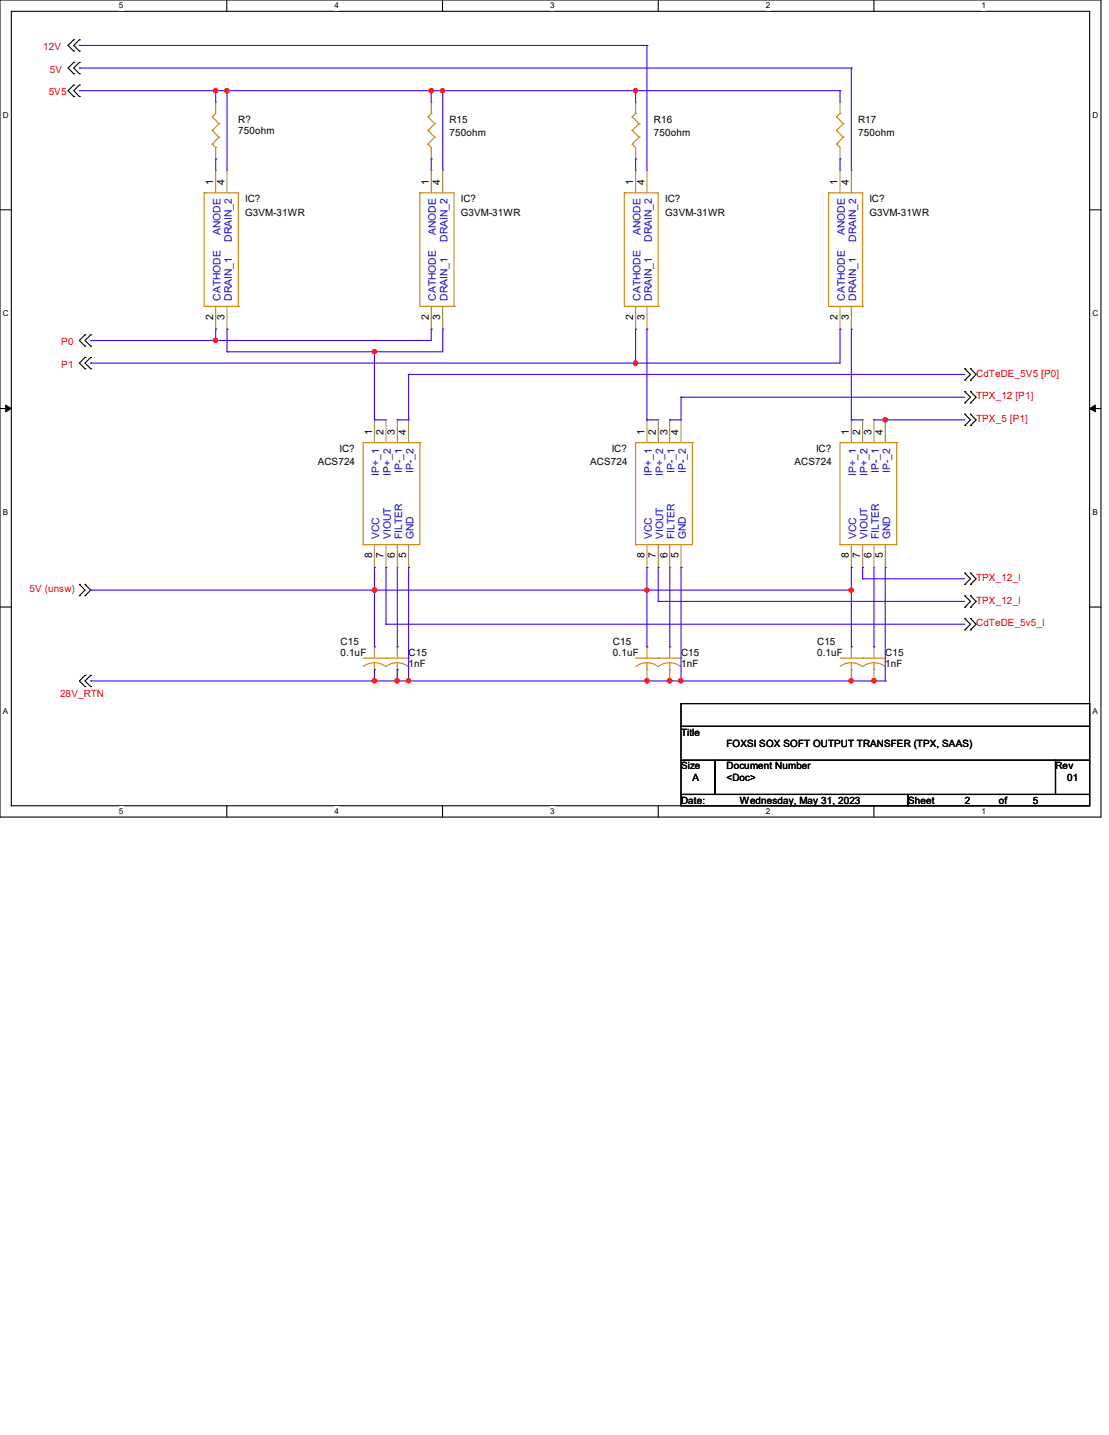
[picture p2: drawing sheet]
<svg xmlns="http://www.w3.org/2000/svg" width="216mm" height="279mm" viewBox="0 0 216 279" stroke-linecap="round" stroke-linejoin="round" font-family="sans-serif">
<path d="M0 0h214.3v159.1h-214.3zM2.2 2.2h209.9v154.7h-209.9z" fill="none" stroke="#000" stroke-width=".21"/>
<g fill="#fff">
<path d="M23.2 .2h.8v1.8h-.8z"/>
<path d="M23.2 157.1h.8v1.8h-.8z"/>
</g>
<path d="M44.2 0v2.2M44.2 156.9v2.2" fill="none" stroke="#000" stroke-width=".21"/>
<g fill="#fff">
<path d="M65.1 .2h.9v1.8h-.9z"/>
<path d="M65.1 157.1h.9v1.8h-.9z"/>
</g>
<path d="M86.1 0v2.2M86.1 156.9v2.2" fill="none" stroke="#000" stroke-width=".21"/>
<g fill="#fff">
<path d="M107.1 .2h.9v1.8h-.9z"/>
<path d="M107.1 157.1h.9v1.8h-.9z"/>
</g>
<path d="M128.1 0v2.2M128.1 156.9v2.2" fill="none" stroke="#000" stroke-width=".21"/>
<g fill="#fff">
<path d="M149.1 .2h.9v1.8h-.9z"/>
<path d="M149.1 157.1h.9v1.8h-.9z"/>
</g>
<path d="M170.1 0v2.2M170.1 156.9v2.2" fill="none" stroke="#000" stroke-width=".21"/>
<g fill="#fff">
<path d="M191.1 .2h.9v1.8h-.9z"/>
<path d="M191.1 157.1h.9v1.8h-.9z"/>
<path d="M.6 21.5h1.1v1.8h-1.1z"/>
<path d="M212.7 21.5h1.1v1.8h-1.1z"/>
<path d="M.6 60.2h1.1v1.7h-1.1z"/>
<path d="M212.7 60.2h1.1v1.7h-1.1z"/>
</g>
<path d="M0 40.9h2.2M212.1 40.9h2.2" fill="none" stroke="#000" stroke-width=".21"/>
<g fill="#fff">
<path d="M.6 98.8h1v1.8h-1z"/>
<path d="M212.7 98.8h1v1.8h-1z"/>
</g>
<path d="M0 79.5h2.2M212.1 79.5h2.2" fill="none" stroke="#000" stroke-width=".21"/>
<path d="M1.1 78.9l1.1 .6-1.1 .7zM212.1 79.5l1.1-.6v1.3z" fill="#000" stroke="#000" stroke-width=".19"/>
<g fill="#fff">
<path d="M.6 137.5h1v1.8h-1z"/>
<path d="M212.7 137.5h1v1.8h-1z"/>
</g>
<g fill="none" stroke="#000" stroke-width=".21">
<path d="M14.4 16.6h.1M14.4 18.8h.1M14.4 7.7h.1M14.4 9.9h.1M14.4 12.1h.1M14.4 14.4h.1M14.4 16.6l-1.1 1.1 1.1 1.1M14.4 7.7l-1.1 1.1 1.1 1.1M14.4 12.1l-1.1 1.2 1.1 1.1M15.5 16.6h.1M15.5 18.8h.1M15.5 7.7h.1"/>
<path d="M15.5 9.9h.1M15.5 12.1h.1M15.5 14.4h.1M15.5 16.6l-1.1 1.1 1.1 1.1M15.5 7.7l-1.1 1.1 1.1 1.1M15.5 12.1l-1.1 1.2 1.1 1.1M16.6 65.2h.1M16.6 67.4h.1M16.6 69.6h.1M16.6 71.8h.1M16.6 65.2l-1.1 1.1 1.1 1.1M16.6 69.6l-1.1 1.1 1.1 1.1"/>
<path d="M17.7 65.2h.1M17.7 67.4h.1M17.7 69.6h.1M17.7 71.8h.1M17.7 65.2l-1.1 1.1 1.1 1.1M17.7 69.6l-1.1 1.1 1.1 1.1M187.8 74h.1M187.8 71.8h.1M187.8 78.4h.1M187.8 76.2h.1M187.8 71.8l1.1 1.1-1.1 1.1M187.8 76.2l1.1 1.1-1.1 1.1"/>
<path d="M188.9 74h.1M188.9 71.8h.1M188.9 78.4h.1M188.9 76.2h.1M188.9 71.8l1.1 1.1-1.1 1.1M188.9 76.2l1.1 1.1-1.1 1.1M187.8 82.8h.1M187.8 80.6h.1M187.8 80.6l1.1 1.1-1.1 1.1M188.9 82.8h.1M188.9 80.6h.1M188.9 80.6l1.1 1.1-1.1 1.1"/>
<path d="M0 118.2h2.2M15.5 113.8h.1M15.5 116h.1M15.5 113.8l1.1 1.1-1.1 1.1M16.6 116h.1M16.6 113.8h.1M16.6 113.8l1.1 1.1-1.1 1.1M187.8 118.2h.1M187.8 116h.1M187.8 113.8h.1M187.8 111.6h.1M187.8 116l1.1 1.1-1.1 1.1"/>
<path d="M187.8 111.6l1.1 1.1-1.1 1.1M188.9 118.2h.1M188.9 116h.1M188.9 113.8h.1M188.9 111.6h.1M188.9 116l1.1 1.1-1.1 1.1M188.9 111.6l1.1 1.1-1.1 1.1M212.1 118.2h2.2M16.6 131.5h.1M16.6 133.7h.1M16.6 131.5l-1.1 1.1 1.1 1.1M17.7 131.5h.1"/>
<path d="M17.7 133.7h.1M17.7 131.5l-1.1 1.1 1.1 1.1M132.6 137h79.5v4.4h-79.5zM187.8 122.6h.1M187.8 120.4h.1M187.8 120.4l1.1 1.1-1.1 1.1M188.9 122.6h.1M188.9 120.4h.1M188.9 120.4l1.1 1.1-1.1 1.1M132.6 141.4h79.5v6.6h-79.5zM132.6 148h6.6v6.7h-6.6zM132.6 154.7h44.2v2.2h-44.2z"/>
<path d="M139.2 148h66.3v6.7h-66.3zM176.8 154.7h35.3v2.2h-35.3zM205.5 148h6.6v6.7h-6.6z"/>
</g>
<g fill="none" stroke="#cc8006" stroke-width=".21">
<path d="M39.8 37.5h.1M39.8 37.5h6.6v22.1M39.8 37.5v22.1h6.6M41.3 22.7h.1M41.3 25.4h.1M41.3 28.1h.1M41.3 22.7l1.3 1.4M41.3 25.4l1.3 1.3M41.3 28.1l.7 .6M42 28.7h.1M42 22.1l-.7 .6M42.6 24.1h.1"/>
<path d="M42.6 26.7h.1M42.6 24.1l-1.3 1.3M42.6 26.7l-1.3 1.4M81.7 37.5h.1M81.7 37.5v22.1h6.7M81.7 37.5h6.7v22.1M83.3 28.1h.1M83.3 25.4h.1M83.3 22.7h.1M83.3 28.1l.6 .6M83.3 25.4l1.3 1.3M83.3 22.7l1.3 1.4"/>
<path d="M83.9 22.1h.1M83.9 22.1l-.6 .6M84.6 26.7h.1M84.6 24.1h.1M84.6 26.7l-1.3 1.4M84.6 24.1l-1.3 1.3M121.5 37.5h.1M121.5 37.5v22.1h6.6M121.5 37.5h6.6v22.1M123.1 28.1h.1M123.1 25.4h.1M123.1 22.7h.1"/>
<path d="M123.1 28.1l.6 .6M123.1 25.4l1.3 1.3M123.1 22.7l1.3 1.4M123.7 22.1h.1M123.7 22.1l-.6 .6M124.4 26.7h.1M124.4 24.1h.1M124.4 26.7l-1.3 1.4M124.4 24.1l-1.3 1.3M161.3 37.5h.1M161.3 37.5v22.1h6.6M161.3 37.5h6.6v22.1"/>
<path d="M162.9 28.1h.1M162.9 25.4h.1M162.9 22.7h.1M162.9 28.1l.6 .6M162.9 25.4l1.3 1.3M162.9 22.7l1.3 1.4M163.5 22.1h.1M163.5 22.1l-.6 .6M164.2 26.7h.1M164.2 24.1h.1M164.2 26.7l-1.3 1.4M164.2 24.1l-1.3 1.3"/>
<path d="M46.4 59.6h.1M88.4 59.6h.1M128.1 59.6h.1M167.9 59.6h.1M81.7 86.2h.1M81.7 86.2v19.8h-11M81.7 86.2h-11v19.8M134.8 86.2h.1M134.8 86.2h-11.1v19.8M134.8 86.2v19.8h-11.1M174.6 86.2h.1M174.6 86.2v19.8h-11.1"/>
<path d="M174.6 86.2h-11.1v19.8M70.7 106h.1M123.7 106h.1M163.5 106h.1M70.7 128.1h8.8M72.9 130.4h.1M72.9 129l1.4 .3 .8 .5M72.9 129l-1.4 .3-.8 .5M72.9 129v1.4M75.1 128.1h.1M77.3 130.4h.1M77.3 129l1.4 .3 .8 .5"/>
<path d="M77.3 129l-.9 .2-1.2 .5M77.3 129v1.4M79.5 128.1h.1M123.7 128.1h8.9M125.9 130.4h.1M125.9 129l1.4 .3 .8 .5M125.9 129l-1.3 .3-.8 .5M125.9 129v1.4M128.1 128.1h.1M130.4 130.4h.1M130.4 129l1.3 .3 .8 .5M130.4 129l-1 .2-1.2 .6"/>
<path d="M130.4 129v1.4M132.6 128.1h.1M163.5 128.1h8.8M165.7 130.4h.1M165.7 129l1.4 .3 .8 .5M165.7 129l-.9 .2-1.2 .5M165.7 129v1.4M167.9 128.1h.1M170.1 130.4h.1M170.1 129l1.4 .3 .8 .5M170.1 129l-1.3 .3-.8 .5M170.1 129v1.4"/>
<path d="M172.3 128.1h.1"/>
</g>
<g fill="none" stroke="#a84" stroke-width=".21">
<path d="M42 19.9h.1M42 19.9v2.2M83.9 19.9h.1M83.9 19.9v2.2M123.7 19.9h.1M123.7 19.9v2.2M163.5 19.9h.1M163.5 19.9v2.2M42 33.1h.1M42 30.9h.1M42 28.7v2.2M42 33.1v4.4"/>
<path d="M44.2 33.1h.1M44.2 33.1v4.4M83.9 30.9h.1M83.9 33.1h.1M83.9 28.7v2.2M83.9 33.1v4.4M86.2 33.1h.1M86.2 33.1v4.4M123.7 30.9h.1M123.7 33.1h.1M123.7 28.7v2.2M123.7 33.1v4.4"/>
<path d="M125.9 33.1h.1M125.9 33.1v4.4M163.5 33.1h.1M163.5 30.9h.1M163.5 28.7v2.2M163.5 33.1v4.4M165.7 33.1h.1M165.7 33.1v4.4M42 59.6v4.5M44.2 59.6v4.5M83.9 59.6v4.5M86.2 59.6v4.5"/>
<path d="M123.7 59.6v4.5M125.9 59.6v4.5M163.5 59.6v4.5M165.7 59.6v4.5M42 64.1h.1M44.2 64.1h.1M83.9 64.1h.1M86.2 64.1h.1M123.7 64.1h.1M125.9 64.1h.1M163.5 64.1h.1M165.7 64.1h.1"/>
<path d="M72.9 81.7h.1M72.9 81.7v4.5M75.1 81.7h.1M75.1 81.7v4.5M77.3 81.7h.1M77.3 81.7v4.5M79.5 81.7h.1M79.5 81.7v4.5M125.9 81.7h.1M125.9 81.7v4.5M128.1 81.7h.1M128.1 81.7v4.5"/>
<path d="M130.4 81.7h.1M130.4 81.7v4.5M132.6 81.7h.1M132.6 81.7v4.5M165.7 81.7h.1M165.7 81.7v4.5M167.9 81.7h.1M167.9 81.7v4.5M170.1 81.7h.1M170.1 81.7v4.5M172.3 81.7h.1M172.3 81.7v4.5"/>
<path d="M72.9 110.5h.1M72.9 106v4.5M75.1 110.5h.1M75.1 106v4.5M77.3 110.5h.1M77.3 106v4.5M79.5 110.5h.1M79.5 106v4.5M125.9 110.5h.1M125.9 106v4.5M128.1 110.5h.1M128.1 106v4.5"/>
<path d="M130.4 110.5h.1M130.4 106v4.5M132.6 110.5h.1M132.6 106v4.5M165.7 110.5h.1M165.7 106v4.5M167.9 110.5h.1M167.9 106v4.5M170.1 110.5h.1M170.1 106v4.5M172.3 110.5h.1M172.3 106v4.5"/>
<path d="M72.9 125.9h.1M72.9 132.6h.1M72.9 125.9v2.2M72.9 130.4v2.2M77.3 125.9h.1M77.3 132.6h.1M77.3 125.9v2.2M77.3 130.4v2.2M125.9 125.9h.1M125.9 132.6h.1M125.9 125.9v2.2M125.9 130.4v2.2"/>
<path d="M130.4 125.9h.1M130.4 132.6h.1M130.4 125.9v2.2M130.4 130.4v2.2M165.7 125.9h.1M165.7 132.6h.1M165.7 125.9v2.2M165.7 130.4v2.2M170.1 125.9h.1M170.1 132.6h.1M170.1 125.9v2.2M170.1 130.4v2.2"/>
</g>
<g fill="none" stroke="#4200ff" stroke-width=".21">
<path d="M15.5 17.7h.1M15.5 8.8h.1M15.5 13.3h.1M15.5 17.7h148M15.5 8.8h110.4M15.5 13.3h150.2M42 17.7h.1M42 17.7v2.2M44.2 17.7h.1M44.2 17.7v15.4M83.9 17.7h.1M83.9 17.7v2.2"/>
<path d="M86.2 17.7h.1M86.2 17.7v15.4M123.7 17.7h.1M123.7 17.7v2.2M125.9 8.8h.1M125.9 8.8v24.3M163.5 17.7h.1M163.5 17.7v2.2M165.7 13.3h.1M165.7 13.3v19.8M42 30.9h.1M42 30.9v2.2"/>
<path d="M83.9 30.9h.1M83.9 30.9v2.2M123.7 30.9h.1M123.7 30.9v2.2M163.5 30.9h.1M163.5 30.9v2.2M17.7 66.3h.1M17.7 70.7h.1M42 64.1h.1M42 66.3h.1M42 64.1v2.2M44.2 64.1h.1"/>
<path d="M44.2 68.5h.1M44.2 64.1v4.4M72.9 68.5h.1M72.9 68.5v13.2M79.5 72.9h.1M79.5 72.9v8.8h-2.2M79.5 72.9h108.3M83.9 64.1h.1M83.9 64.1v2.2h-66.2M86.2 64.1h.1M86.2 64.1v4.4h-42M123.7 64.1h.1"/>
<path d="M123.7 70.7h.1M123.7 64.1v6.6M125.9 64.1h.1M125.9 64.1v17.6M132.6 77.3h.1M132.6 77.3v4.4h-2.2M132.6 77.3h55.2M163.5 64.1h.1M163.5 64.1v6.6h-145.8M165.7 64.1h.1M165.7 64.1v17.6M72.9 81.7h.1"/>
<path d="M72.9 81.7h2.2M77.3 81.7h.1M125.9 81.7h.1M125.9 81.7h2.2M130.4 81.7h.1M165.7 81.7h.1M165.7 81.7h2.2M170.1 81.7h.1M170.1 81.7h17.7M172.3 81.7h.1M17.7 114.9h.1M17.7 114.9h148"/>
<path d="M72.9 110.5h.1M72.9 114.9h.1M72.9 110.5v15.4M75.1 110.5h.1M75.1 110.5v11M77.3 110.5v15.4M79.5 110.5h.1M79.5 110.5v22.1M125.9 110.5h.1M125.9 114.9h.1M125.9 110.5v15.4M128.1 110.5h.1"/>
<path d="M128.1 117.1h.1M128.1 110.5v6.6M128.1 117.1h59.7M130.4 110.5v15.4M132.6 110.5h.1M132.6 110.5v22.1M165.7 110.5h.1M165.7 110.5v15.4M167.9 110.5h.1M167.9 112.7h.1M167.9 110.5v2.2M167.9 112.7h19.9"/>
<path d="M170.1 110.5v15.4M172.3 110.5h.1M172.3 110.5v22.1M17.7 132.6h.1M17.7 132.6h154.6M72.9 125.9h.1M72.9 130.4h.1M72.9 132.6h.1M72.9 130.4v2.2M75.1 121.5h.1M75.1 121.5h112.7M77.3 125.9h.1"/>
<path d="M77.3 130.4h.1M77.3 132.6h.1M77.3 130.4v2.2M125.9 132.6h.1M125.9 125.9h.1M130.4 125.9h.1M130.4 132.6h.1M132.6 132.6h.1M165.7 132.6h.1M165.7 125.9h.1M170.1 125.9h.1M170.1 132.6h.1"/>
<path d="M172.3 132.6h.1"/>
</g>
<g fill="#f00" stroke="#f00" stroke-width=".21">
<circle cx="172.3" cy="81.7" r=".41"/>
<circle cx="123.7" cy="70.7" r=".4"/>
<circle cx="42" cy="17.7" r=".41"/>
<circle cx="72.9" cy="132.5" r=".41"/>
<circle cx="84" cy="17.7" r=".41"/>
<circle cx="44.2" cy="17.7" r=".41"/>
<circle cx="123.7" cy="17.7" r=".4"/>
<circle cx="86.2" cy="17.7" r=".41"/>
<circle cx="42" cy="66.3" r=".41"/>
<circle cx="72.9" cy="68.5" r=".41"/>
<circle cx="79.5" cy="132.5" r=".4"/>
<circle cx="126" cy="132.5" r=".41"/>
<circle cx="165.7" cy="132.5" r=".41"/>
<circle cx="126" cy="114.9" r=".41"/>
<circle cx="72.9" cy="114.9" r=".41"/>
<circle cx="165.7" cy="114.9" r=".41"/>
<circle cx="77.3" cy="132.5" r=".41"/>
<circle cx="130.4" cy="132.5" r=".41"/>
<circle cx="132.6" cy="132.5" r=".41"/>
<circle cx="170.1" cy="132.5" r=".41"/>
</g>
<g font-size="2">
<text x="41.5" y="36" transform="rotate(-90 41.5 36)">1</text>
<text x="43.7" y="36" transform="rotate(-90 43.7 36)">4</text>
<text x="83.5" y="36" transform="rotate(-90 83.5 36)">1</text>
<text x="85.7" y="36" transform="rotate(-90 85.7 36)">4</text>
<text x="123.3" y="36" transform="rotate(-90 123.3 36)">1</text>
<text x="125.5" y="36" transform="rotate(-90 125.5 36)">4</text>
<text x="163.1" y="36" transform="rotate(-90 163.1 36)">1</text>
<text x="165.3" y="36" transform="rotate(-90 165.3 36)">4</text>
<text x="41.5" y="62.3" transform="rotate(-90 41.5 62.3)">2</text>
<text x="43.7" y="62.3" transform="rotate(-90 43.7 62.3)">3</text>
<text x="83.5" y="62.3" transform="rotate(-90 83.5 62.3)">2</text>
<text x="85.7" y="62.3" transform="rotate(-90 85.7 62.3)">3</text>
<text x="123.3" y="62.3" transform="rotate(-90 123.3 62.3)">2</text>
<text x="125.5" y="62.3" transform="rotate(-90 125.5 62.3)">3</text>
<text x="163.1" y="62.3" transform="rotate(-90 163.1 62.3)">2</text>
<text x="165.3" y="62.3" transform="rotate(-90 165.3 62.3)">3</text>
<text x="72.4" y="84.6" transform="rotate(-90 72.4 84.6)">1</text>
<text x="74.7" y="84.6" transform="rotate(-90 74.7 84.6)">2</text>
<text x="76.9" y="84.6" transform="rotate(-90 76.9 84.6)">3</text>
<text x="79.1" y="84.6" transform="rotate(-90 79.1 84.6)">4</text>
<text x="125.5" y="84.6" transform="rotate(-90 125.5 84.6)">1</text>
<text x="127.7" y="84.6" transform="rotate(-90 127.7 84.6)">2</text>
<text x="129.9" y="84.6" transform="rotate(-90 129.9 84.6)">3</text>
<text x="132.1" y="84.6" transform="rotate(-90 132.1 84.6)">4</text>
<text x="165.3" y="84.6" transform="rotate(-90 165.3 84.6)">1</text>
<text x="167.5" y="84.6" transform="rotate(-90 167.5 84.6)">2</text>
<text x="169.7" y="84.6" transform="rotate(-90 169.7 84.6)">3</text>
<text x="171.9" y="84.6" transform="rotate(-90 171.9 84.6)">4</text>
<text x="72.4" y="108.7" transform="rotate(-90 72.4 108.7)">8</text>
<text x="74.7" y="108.7" transform="rotate(-90 74.7 108.7)">7</text>
<text x="76.9" y="108.7" transform="rotate(-90 76.9 108.7)">6</text>
<text x="79.1" y="108.7" transform="rotate(-90 79.1 108.7)">5</text>
<text x="125.5" y="108.7" transform="rotate(-90 125.5 108.7)">8</text>
<text x="127.7" y="108.7" transform="rotate(-90 127.7 108.7)">7</text>
<text x="129.9" y="108.7" transform="rotate(-90 129.9 108.7)">6</text>
<text x="132.1" y="108.7" transform="rotate(-90 132.1 108.7)">5</text>
<text x="165.3" y="108.7" transform="rotate(-90 165.3 108.7)">8</text>
<text x="167.5" y="108.7" transform="rotate(-90 167.5 108.7)">7</text>
<text x="169.7" y="108.7" transform="rotate(-90 169.7 108.7)">6</text>
<text x="171.9" y="108.7" transform="rotate(-90 171.9 108.7)">5</text>
</g>
<g font-size="2" fill="#00c">
<text x="42.9" y="45.8" transform="rotate(-90 42.9 45.8)">ANODE</text>
<text x="45.1" y="47.1" transform="rotate(-90 45.1 47.1)">DRAIN_2</text>
<text x="84.9" y="45.8" transform="rotate(-90 84.9 45.8)">ANODE</text>
<text x="87.1" y="47.1" transform="rotate(-90 87.1 47.1)">DRAIN_2</text>
<text x="124.7" y="45.8" transform="rotate(-90 124.7 45.8)">ANODE</text>
<text x="126.9" y="47.1" transform="rotate(-90 126.9 47.1)">DRAIN_2</text>
<text x="164.5" y="45.8" transform="rotate(-90 164.5 45.8)">ANODE</text>
<text x="166.7" y="47.1" transform="rotate(-90 166.7 47.1)">DRAIN_2</text>
<text x="42.9" y="58.5" transform="rotate(-90 42.9 58.5)">CATHODE</text>
<text x="45.1" y="58.5" transform="rotate(-90 45.1 58.5)">DRAIN_1</text>
<text x="84.9" y="58.5" transform="rotate(-90 84.9 58.5)">CATHODE</text>
<text x="87.1" y="58.5" transform="rotate(-90 87.1 58.5)">DRAIN_1</text>
<text x="124.7" y="58.5" transform="rotate(-90 124.7 58.5)">CATHODE</text>
<text x="126.9" y="58.5" transform="rotate(-90 126.9 58.5)">DRAIN_1</text>
<text x="164.5" y="58.5" transform="rotate(-90 164.5 58.5)">CATHODE</text>
<text x="166.7" y="58.5" transform="rotate(-90 166.7 58.5)">DRAIN_1</text>
<text x="73.8" y="92.6" transform="rotate(-90 73.8 92.6)">IP+_1</text>
<text x="76.1" y="92.6" transform="rotate(-90 76.1 92.6)">IP+_2</text>
<text x="78.3" y="92.1" transform="rotate(-90 78.3 92.1)">IP-_1</text>
<text x="80.5" y="92.1" transform="rotate(-90 80.5 92.1)">IP-_2</text>
<text x="126.9" y="92.6" transform="rotate(-90 126.9 92.6)">IP+_1</text>
<text x="129.1" y="92.6" transform="rotate(-90 129.1 92.6)">IP+_2</text>
<text x="131.3" y="92.1" transform="rotate(-90 131.3 92.1)">IP-_1</text>
<text x="133.5" y="92.1" transform="rotate(-90 133.5 92.1)">IP-_2</text>
<text x="166.7" y="92.6" transform="rotate(-90 166.7 92.6)">IP+_1</text>
<text x="168.9" y="92.6" transform="rotate(-90 168.9 92.6)">IP+_2</text>
<text x="171.1" y="92.1" transform="rotate(-90 171.1 92.1)">IP-_1</text>
<text x="173.3" y="92.1" transform="rotate(-90 173.3 92.1)">IP-_2</text>
<text x="73.8" y="104.9" transform="rotate(-90 73.8 104.9)">VCC</text>
<text x="76.1" y="104.9" transform="rotate(-90 76.1 104.9)">VIOUT</text>
<text x="78.3" y="104.9" transform="rotate(-90 78.3 104.9)">FILTER</text>
<text x="80.5" y="104.9" transform="rotate(-90 80.5 104.9)">GND</text>
<text x="126.9" y="104.9" transform="rotate(-90 126.9 104.9)">VCC</text>
<text x="129.1" y="104.9" transform="rotate(-90 129.1 104.9)">VIOUT</text>
<text x="131.3" y="104.9" transform="rotate(-90 131.3 104.9)">FILTER</text>
<text x="133.5" y="104.9" transform="rotate(-90 133.5 104.9)">GND</text>
<text x="166.7" y="104.9" transform="rotate(-90 166.7 104.9)">VCC</text>
<text x="168.9" y="104.9" transform="rotate(-90 168.9 104.9)">VIOUT</text>
<text x="171.1" y="104.9" transform="rotate(-90 171.1 104.9)">FILTER</text>
<text x="173.3" y="104.9" transform="rotate(-90 173.3 104.9)">GND</text>
</g>
<g font-size="1.9" fill="#f00">
<text x="8.4" y="9.7">12V</text>
<text x="9.7" y="14.1">5V</text>
<text x="9.5" y="18.6">5V5</text>
<text x="11.9" y="67.2">P0</text>
<text x="11.9" y="71.6">P1</text>
<text x="190" y="73.4">CdTeDE_5V5 [P0]</text>
<text x="190" y="77.8">TPX_12 [P1]</text>
<text x="190" y="82.2">TPX_5 [P1]</text>
<text x="190" y="113.2">TPX_12_I</text>
<text x="5.8" y="115.4">5V (unsw)</text>
<text x="190" y="117.6">TPX_12_I</text>
<text x="190" y="122">CdTeDE_5v5_I</text>
<text x="11.7" y="135.7">28V_RTN</text>
</g>
<g font-size="1.9">
<text x="46.4" y="23.9">R?</text>
<text x="87.5" y="23.9">R15</text>
<text x="127.3" y="23.9">R16</text>
<text x="167" y="23.9">R17</text>
<text x="46.4" y="26.1">750ohm</text>
<text x="87.5" y="26.5">750ohm</text>
<text x="127.3" y="26.5">750ohm</text>
<text x="167" y="26.5">750ohm</text>
<text x="47.7" y="39.3">IC?</text>
<text x="47.7" y="42">G3VM-31WR</text>
<text x="89.7" y="39.3">IC?</text>
<text x="89.7" y="42">G3VM-31WR</text>
<text x="129.5" y="39.3">IC?</text>
<text x="129.5" y="42">G3VM-31WR</text>
<text x="169.2" y="39.3">IC?</text>
<text x="169.2" y="42">G3VM-31WR</text>
<text x="66.1" y="88">IC?</text>
<text x="119.1" y="88">IC?</text>
<text x="158.9" y="88">IC?</text>
<text x="61.8" y="90.6">ACS724</text>
<text x="114.9" y="90.6">ACS724</text>
<text x="154.7" y="90.6">ACS724</text>
<text x="66.3" y="125.5">C15</text>
<text x="119.3" y="125.5">C15</text>
<text x="159.1" y="125.5">C15</text>
<text x="66.3" y="127.7">0.1uF</text>
<text x="79.5" y="127.7">C15</text>
<text x="79.5" y="129.9">1nF</text>
<text x="119.3" y="127.7">0.1uF</text>
<text x="132.6" y="127.7">C15</text>
<text x="132.6" y="129.9">1nF</text>
<text x="159.1" y="127.7">0.1uF</text>
<text x="172.3" y="127.7">C15</text>
<text x="172.3" y="129.9">1nF</text>
<text x="132.6" y="143.2">Title</text>
<text x="132.6" y="149.8">Size</text>
<text x="141.4" y="149.8">Document Number</text>
<text x="141.4" y="145.4">FOXSI SOX SOFT OUTPUT TRANSFER (TPX, SAAS)</text>
<text x="205.5" y="149.8">Rev</text>
<text x="134.8" y="152">A</text>
<text x="141.4" y="152">&lt;Doc&gt;</text>
<text x="207.7" y="152">01</text>
<text x="132.6" y="156.5">Date:</text>
<text x="144.1" y="156.5">Wednesday, May 31, 2023</text>
<text x="176.8" y="156.5">Sheet</text>
<text x="187.8" y="156.5">2</text>
<text x="194.4" y="156.5">of</text>
<text x="201.1" y="156.5">5</text>
</g>
<g font-size="1.6">
<text x="23.2" y="1.7">5</text>
<text x="65.1" y="1.7">4</text>
<text x="107.1" y="1.7">3</text>
<text x="149.1" y="1.7">2</text>
<text x="191.1" y="1.7">1</text>
<text x=".6" y="22.9">D</text>
<text x="212.7" y="22.9">D</text>
<text x=".6" y="61.6">C</text>
<text x="212.7" y="61.6">C</text>
<text x=".6" y="100.3">B</text>
<text x="212.7" y="100.3">B</text>
<text x=".6" y="138.9">A</text>
<text x="212.7" y="138.9">A</text>
<text x="23.2" y="158.5">5</text>
<text x="65.1" y="158.5">4</text>
<text x="107.1" y="158.5">3</text>
<text x="149.1" y="158.5">2</text>
<text x="191.1" y="158.5">1</text>
</g>
</svg>
